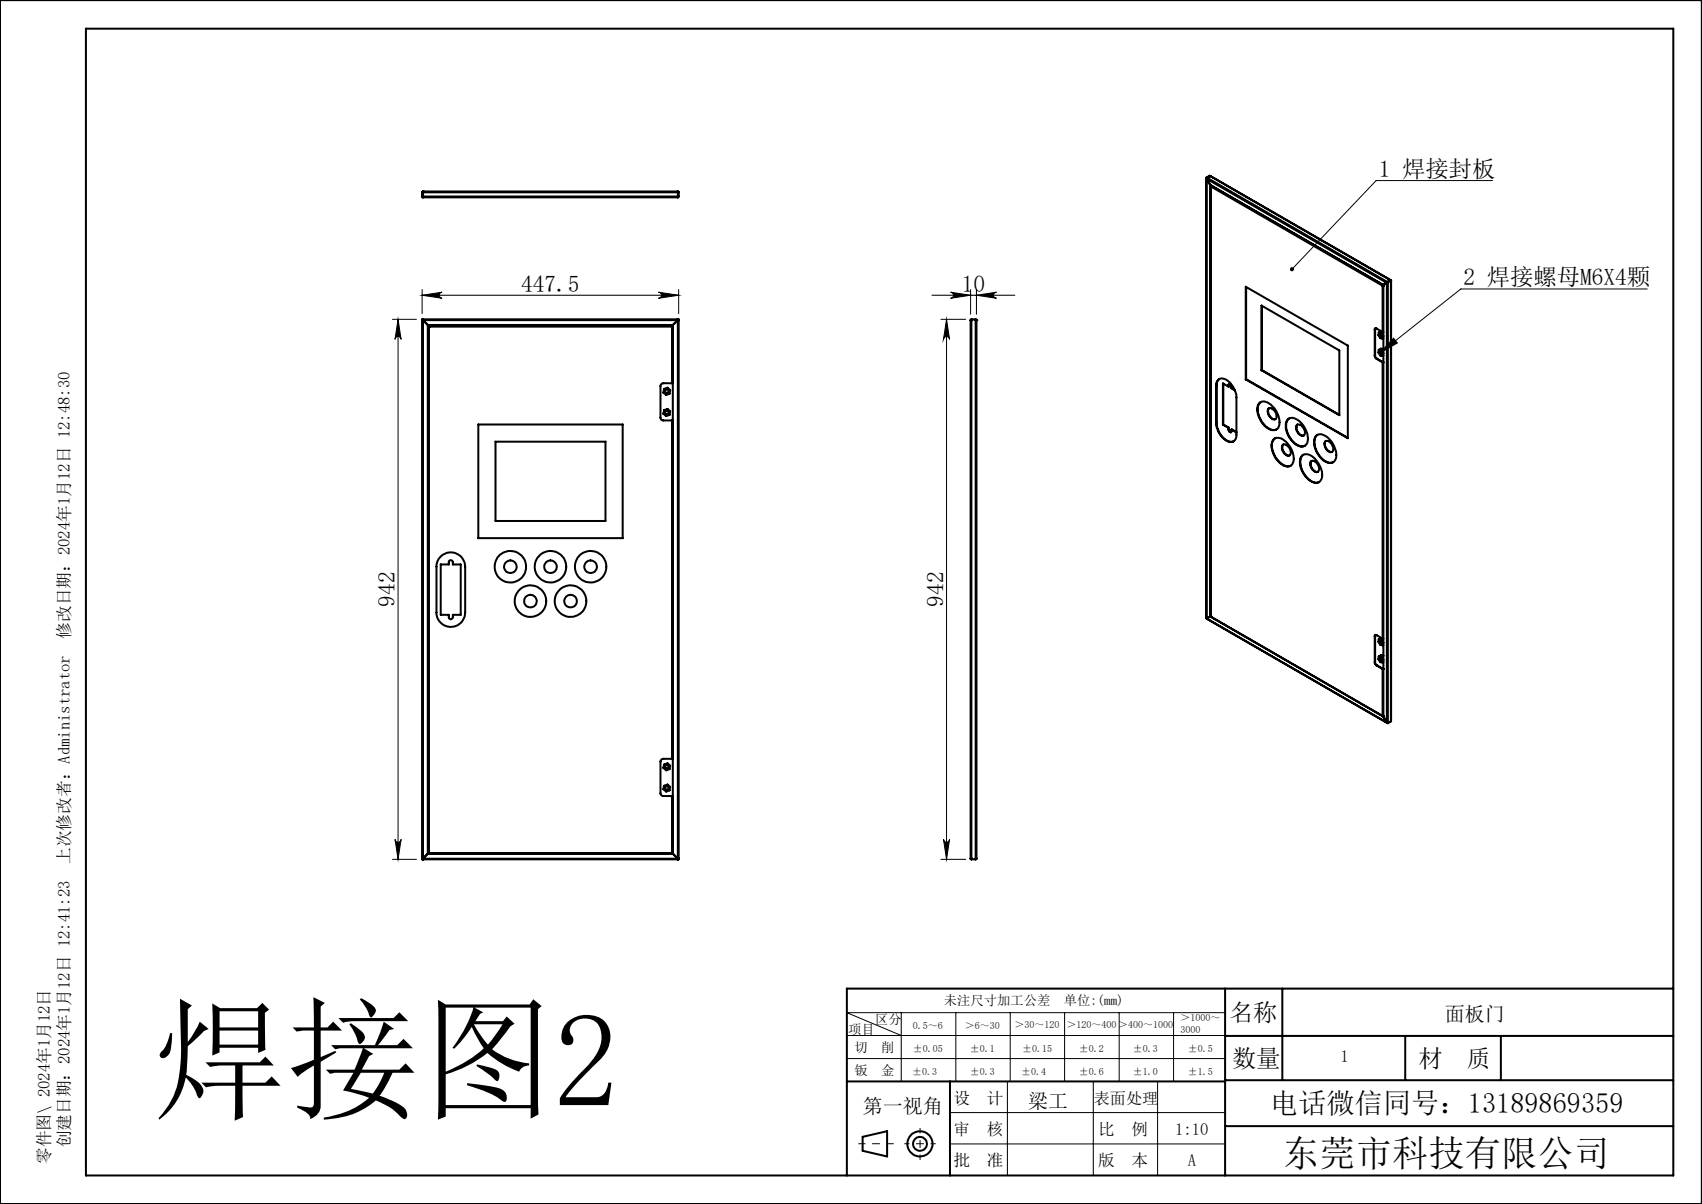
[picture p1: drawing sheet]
<svg xmlns="http://www.w3.org/2000/svg" width="297mm" height="210mm" viewBox="0 0 297 210" stroke-linecap="round" stroke-linejoin="round" font-family="sans-serif">
<g fill="none" stroke="#000" stroke-width=".17">
<path d="M260.5 31.5h-20.4l-14.6 15.4M68.5 55.7h4.2M69.5 55.7l.5 3.5a.53 .53 0 0 0-.5-.5 .53 .53 0 0 0-.6 .5zM69.5 55.7v94.2M73.7 51.5l3.5-.5a.53 .53 0 0 0-.5 .5 .53 .53 0 0 0 .5 .5zM73.7 50.5v4.2M73.7 51.5h44.7M114.9 51l3.5 .5-3.5 .5a.53 .53 0 0 0 .5-.5 .53 .53 0 0 0-.5-.5zM118.4 50.5v4.2M162.6 51.5h14.5M164.2 55.7h4.3M165.2 55.7l.5 3.5a.53 .53 0 0 0-.5-.5 .53 .53 0 0 0-.6 .5z"/>
<path d="M165.2 55.7v94.2M165.9 51l3.5 .5-3.5 .5a.53 .53 0 0 0 .5-.5 .53 .53 0 0 0-.5-.5zM169.4 50.5v4.3M170.4 51.5l3.5-.5a.53 .53 0 0 0-.5 .5 .53 .53 0 0 0 .5 .5zM170.4 50.5v4.3M243.2 59l.6 .8-3 1.8zM287.4 50.4h-32.5l-14.1 11.2M68.5 149.9h4.2M68.9 146.4a.53 .53 0 0 0 .6 .5 .53 .53 0 0 0 .5-.5l-.5 3.5zM164.2 149.9h4.3M164.6 146.4a.53 .53 0 0 0 .6 .5 .53 .53 0 0 0 .5-.5l-.5 3.5zM157.3 176.6v12"/>
<path d="M166.8 176.6v12M176.3 176.6v12M185.8 176.6v12M195.3 176.6v12M204.8 176.6v12M213.8 176.6h-66l9.5 4M147.8 184.6h66M147.8 180.6h66M165.8 194.1h48M165.8 199.5h48M175.8 188.6v16.4M190.8 188.6v16.4"/>
<path d="M202 188.6v16.4"/>
</g>
<g fill="none" stroke="#000" stroke-width=".35">
<path d="M0 0h297v210h-297zM15 5h277v200h-277zM73.7 34.3l.1 .1M73.7 33.5v.8M73.7 34.3h44.7M73.7 33.5h44.7M73.8 33.5v.9M73.8 33.5h.1M73.8 33.4h.1M73.8 33.4l-.1 .1M73.8 33.4v1M73.8 33.4h44.5"/>
<path d="M73.8 34.4h44.5M73.9 33.4l-.1 .1M118.2 33.4l.1 .1M118.3 33.5h.1M118.3 33.4v1M118.3 33.5v.9M118.3 33.4l.1 .1M118.4 34.3l-.1 .1M118.4 33.5v.8M210.5 31.1v76.7M210.5 31.1v.1M210.5 31v.1"/>
<path d="M210.5 31.2v76.7M210.5 31.2l.7 1.1M210.5 31.2h.1M210.5 31.1h.1M210.5 31h.1M210.6 31.2l31.4 18.1M210.6 31.2l.6 1M210.6 31h.1M210.6 31v.1M210.7 31l-.1 .2M210.7 31l31.4 18.2M211.1 30.7h.1"/>
<path d="M211.1 30.7l-.5 .3M211.1 30.7l-.6 .3M211.2 30.7l-.6 .3M211.2 30.7h.1M211.2 32.2l30.2 17.5M211.2 32.2v75.3M211.2 30.7l31.5 18.2M211.2 32.3v75.2M211.3 32.5h.1M211.3 32.4v.1M211.3 32.5l30 17.3M211.3 32.5v75.1"/>
<path d="M211.3 32.4h.1M73.7 55.9h.1zM73.7 55.7h44.7v94.2h-44.7zM73.8 55.8h44.5M73.8 55.7v.2M73.8 55.8v.1M73.8 55.8h.1M73.8 55.8l.9 .9h42.7M73.8 55.8l.8 .9v92.2l-.8 .8M73.8 55.7v94.2M73.8 55.7l.1 .1zM74.8 57h.1"/>
<path d="M74.8 57h-.1v91.8h.1M74.8 57v-.1h42.5v.1M74.8 57v91.8M74.8 57h42.5M117.3 57h.1M117.3 57h.1v9.8h-.1M117.3 57v9.8M118.3 55.8l-.1-.1 .1 94.1M118.3 55.8h.1M118.3 55.9h.1zM118.3 55.8v.1M118.3 55.8l-.9 .9v92.2l.9 .8"/>
<path d="M118.3 55.7v.2M169.4 55.8h.1M169.4 55.8v94M169.5 55.8h.1M169.5 55.7l-.1 .1M169.5 55.7h.8M169.5 55.7v94.2M170.3 55.9h.1M170.3 55.8h.1M170.3 55.7l.1 .1M170.3 55.7v94.2M170.4 55.8h.1"/>
<path d="M170.4 55.8v94M217.4 50l17.8 10.3v16.1l-17.8-10.2zM217.5 50.1v16M220.1 53.3l13.6 7.8v11.3l-13.6-7.8zM220.2 53.3v11.2M239.9 57.5a.2 .2 0 0 1 .1-.2 .2 .2 0 0 1 .2 0l1.1 .6M239.9 57.5v4.5M240 57.5h-.1M240 57.5v4.5M240 57.2v.3M240.6 58l.4 .1M240.6 58l-.1 .4 .3 .6 .5 .1"/>
<path d="M240.7 58.3a.29 .29 0 0 1 .4 .1 .29 .29 0 0 1-.1 .4l-.3-.2zM241 58.1l.4 .5M241.1 57.8h-.2l-.3 .2M241.3 57.9h.1M241.3 49.8h.1M241.3 49.8v8.1M241.3 57.9l-.3 .2M241.4 49.8h-.1M241.4 49.7l-.1 .1M241.4 58.6l-.1 .5M241.4 49.7v.1M241.4 49.8h.1"/>
<path d="M241.4 58.6h.1M241.4 59l-.1 .1M241.9 49.4h.1M241.9 49.4l-.5 .3M242 49.3h.1M242 49.3v76.7M242 49.3l-.6 .4v75.2M242 49.3l-.6 .4M242.1 49.2l-.1 .1M242.1 49.2h.1M242.1 49.3h.1M242.1 49.2v.1"/>
<path d="M242.1 49.3h-.1M242.1 49.3l-.7 .4M242.1 49.3l.1 .1-.1-.1M242.2 49.2v76.9M242.6 48.9h.1M242.6 48.9l-.5 .3M242.7 48.9v.2M242.7 48.9v76.9l-.5 .3M242.7 48.9l-.5 .3M83.5 74h25.2v19.9h-25.2zM86.5 77h19.2v13.9h-19.2zM115.9 67.8l.6-.2 .4 .4-.1 .7-.6 .2-.5-.4z"/>
<path d="M115.9 71.5l.6-.2 .4 .4-.1 .7-.6 .2-.5-.4zM117.3 66.8h-1.6a.48 .48 0 0 0-.4 .5v5.5a.48 .48 0 0 0 .4 .5h1.6M117.3 73.3h.1v59.1h-.1M117.3 73.3v59.1M212.2 67.3a1.11 1.11 0 0 1 .7-1.3 1.11 1.11 0 0 1 1.3 .4 4 4 0 0 1 1.6 2.9v6.5a1.11 1.11 0 0 1-.7 1.3 1.11 1.11 0 0 1-1.3-.4 3.7 3.7 0 0 1-1.6-2.9M212.2 67.3v6.5M212.3 73.8a3.4 3.4 0 0 0 2.6 3.3l.4-.1M212.3 67.2l-.1 .1M212.3 73.8h-.1M212.3 67.2v6.6M212.8 66.1l-.4 .5-.1 .6M213.4 74.1l1 .5"/>
<path d="M213.5 74l-.1 .1M213.5 66.9v7.1M213.5 74l1 .6M214.4 67.1v-.1a.36 .36 0 0 1 .5 .4v.3l.6 .4M214.4 67.1v.3M214.4 74.6v.4M214.4 67.4l-1-.5v7.2M214.5 74.9l.1 .3 .2 .2M214.5 67.1l-.1 .3M214.5 67.1h-.1M214.5 74.6v.3M214.5 74.9l-.1 .1"/>
<path d="M214.5 74.6h-.1M214.5 66.9v.2M214.9 74.9v.4a.33 .33 0 0 1-.4 0 .33 .33 0 0 1-.1-.3M214.9 74.9l.9 .6M214.9 74.9l.9 .4M217.5 66.1l-.1 .1M217.5 66.1l17.7 10.3M219.6 70.4a1.36 1.36 0 0 1 2.1 .1 3.7 3.7 0 0 1 1.4 4 1.43 1.43 0 0 1-2.3-.1 3.8 3.8 0 0 1-1.2-3.8zM220 70.1a2.11 2.11 0 0 0-.3 2.5 3.2 3.2 0 0 0 2.7 2.4l.3-.1M220.2 64.5l-.1 .1M220.2 64.5l13.5 7.8M221.4 71.3a1.29 1.29 0 0 1 1.3 1.5 .58 .58 0 0 1-.5 .4 .58 .58 0 0 1-.5-.4 1.24 1.24 0 0 1-.3-1.5z"/>
<path d="M221.5 71.2a1.31 1.31 0 0 0 1.1 1.9M222.2 76.7a1.4 1.4 0 0 1 2 .2 3.7 3.7 0 0 1 1.4 3.9 1.22 1.22 0 0 1-2 .1 4 4 0 0 1-1.6-3.8zM222.5 76.5a1.91 1.91 0 0 0-.3 2.4 3.2 3.2 0 0 0 2.7 2.4l.3-.1M223.8 77.6a1.29 1.29 0 0 1 1.4 1.5 .57 .57 0 0 1-.5 .4 .57 .57 0 0 1-.6-.4 1.28 1.28 0 0 1-.3-1.5zM223.9 77.5a1.33 1.33 0 0 0 1.1 1.9M224.7 73.2a1.44 1.44 0 0 1 2 .2 3.8 3.8 0 0 1 1.3 4 1.39 1.39 0 0 1-2.2-.1 3.9 3.9 0 0 1-1.3-3.8zM225 73a1.98 1.98 0 0 0-.3 2.5 3.2 3.2 0 0 0 2.7 2.3l.3-.1M226.3 74.1a1.13 1.13 0 0 1 1.4 1.1 .56 .56 0 0 1-.2 .8 .56 .56 0 0 1-.8-.2 1.32 1.32 0 0 1-.4-1.7zM226.4 74a1.31 1.31 0 0 0 1.1 1.9M227.3 79.4a1.99 1.99 0 0 1 2.5 1 3 3 0 0 1 .6 3.5 1.57 1.57 0 0 1-2.3-.5 3.5 3.5 0 0 1-1-3.8zM227.4 79.3a2.03 2.03 0 0 0-.2 2.5 3.2 3.2 0 0 0 2.6 2.4l.4-.1M229.7 76a1.76 1.76 0 0 1 2.4 .7 3.4 3.4 0 0 1 .9 3.5 1.21 1.21 0 0 1-1.8 .3 3.7 3.7 0 0 1-1.6-4.3z"/>
<path d="M229.9 75.8a2.42 2.42 0 0 0 0 3.1 2.77 2.77 0 0 0 2.6 1.8l.2-.1M231.3 77a1.29 1.29 0 0 1 1.4 1.5 .61 .61 0 0 1-.6 .4 .61 .61 0 0 1-.6-.4 1.29 1.29 0 0 1-.2-1.5zM231.4 76.9a1.31 1.31 0 0 0 1.1 1.9M239.9 62l.1 .4 .2 .2M240 62v.3l.3 .3M240 62h-.1M240.2 62.6l1.1 .6M240.3 62.6h-.1M240.3 62.6l1 .6M240.6 61l.4 .1M240.6 61l-.1 .5 .3 .5 .5 .1M240.7 61.3a.27 .27 0 0 1 .4 .1 .27 .27 0 0 1-.2 .4l-.2-.2z"/>
<path d="M241 61.1l.4 .5M241.3 63.2h.1M241.3 63.2v48.2M241.4 61.6h.1M241.4 60.9l-.4 .2M241.4 60.9h.1M241.4 61.6l-.1 .5M241.4 60.9l-.5-.1-.3 .2M241.4 63.2h.1M241.4 62l-.1 .1M76.9 98.5h1.4v-.4a.35 .35 0 0 1 .4-.4 .35 .35 0 0 1 .3 .4v.4h1.4v8.7h-1.4v.5a.35 .35 0 0 1-.3 .3 .35 .35 0 0 1-.4-.3v-.5h-1.4zM77 97a2.51 2.51 0 0 1 2.7-.4 2.51 2.51 0 0 1 1.5 2.2v8a2.5 2.5 0 0 1-2.5 2.6 2.5 2.5 0 0 1-2.5-2.6v-8.2l.2-.9z"/>
<path d="M228.8 80.4a1.25 1.25 0 0 1 1.4 1.6 .57 .57 0 0 1-.6 .4 .57 .57 0 0 1-.5-.4 1.21 1.21 0 0 1-.3-1.6zM228.9 80.4a1.33 1.33 0 0 0 1.1 1.9M210.5 107.8h.1M210.5 107.9h.1M210.6 107.9h.1M210.6 107.9v.1M210.6 107.9l31.4 18.2M210.6 107.9l31.4 18.1M211.1 107.5v.1M211.2 107.5h.1M211.2 107.5l-.6 .4M211.2 107.5l30.2 17.5"/>
<path d="M211.2 107.5l.1 .1M211.2 107.5l-.7 .4M211.3 107.6h.1M211.3 107.6l30 17.3M239.9 111a.2 .2 0 0 1 .1-.3 .2 .2 0 0 1 .2 .1l1.1 .6M239.9 115.5l.1 .3 .2 .3M239.9 111v4.5M240 115.5v.3l.3 .3M240 110.9v4.6M240 110.9l-.1 .1M240 115.5h-.1M240 110.8v.1"/>
<path d="M240.2 116.1l1.1 .6M240.3 116.1h-.1M240.3 116.1l1 .6M240.6 111.5h.4M240.6 111.5l-.1 .4 .3 .6 .5 .1M240.6 114.5l.4 .1M240.6 114.5l-.1 .5 .3 .5 .5 .1M240.7 111.8a.29 .29 0 0 1 .4 .1 .29 .29 0 0 1-.1 .4l-.3-.3zM240.8 114.8h.1a.33 .33 0 0 1 .1 .5 .34 .34 0 0 1-.2-.5zM241 111.5l.4 .6M241 114.6l.4 .5M241.1 111.3h-.2l-.3 .2"/>
<path d="M241.3 111.4h.1M241.3 116.7h.1M241.3 116.7v8.2M241.3 111.4l-.3 .1M241.4 112.1l-.1 .5M241.4 115.1h.1M241.4 114.4l-.4 .2M241.4 114.4h.1M241.4 115.1l-.1 .5M241.4 114.4l-.5-.1-.3 .2M241.4 116.7h.1M241.4 112.1h.1"/>
<path d="M241.4 112.5l-.1 .1M241.4 115.5l-.1 .1M115.9 133.3l.6-.2 .4 .5-.1 .6-.6 .2-.5-.5zM115.9 137l.6-.2 .4 .5-.1 .6-.6 .2-.5-.5zM117.3 132.4h-1.6a.48 .48 0 0 0-.4 .4v5.6a.48 .48 0 0 0 .4 .4h1.6M117.3 138.8h.1v10h-.1M117.3 138.8v10M241.3 124.8h.1M241.3 124.8l.1 .1M241.3 124.9h.1M241.4 125l.6 1M241.4 124.9l.6 1.1"/>
<path d="M241.4 124.9v.1M242 126l.1 .1M242 126h.1M242 126h.2M242.1 126v.1M242.1 126.1h.1M242.7 125.7h.1M73.8 149.7h-.1h44.7h-.1M73.8 149.7v.1M73.8 149.7v.2M73.8 149.8h.1M73.8 149.8l.9-.9h42.7l.9 .9"/>
<path d="M73.8 149.8v.1zM74.8 148.8v.1M74.8 148.8h.1M74.8 148.8h42.5M117.3 148.8v.1M117.3 148.8h.1M118.3 149.8h.1M118.3 149.7v.1M118.3 149.7v.2M169.4 149.8h.1M169.4 149.8l.1 .1M169.5 149.8h.1"/>
<path d="M169.5 149.9h.8M170.3 149.8h.1M170.3 149.7h.1M170.4 149.7h-.1M170.4 149.8l-.1 .1M213.8 172.4v32.6M223.8 172.4v16M292 172.4h-144.2v32.6M147.8 188.6h66M150.5 198.3l4.3-1v4.4l-4.3-1zM165.8 188.6v16.4M213.8 196.4h78.2"/>
<path d="M213.8 180.7h78.2M213.8 188.4h78.2M245.2 180.7v7.7M261.9 180.7v7.7"/>
<circle cx="116.4" cy="71.9" r=".29"/>
<circle cx="116.4" cy="68.2" r=".29"/>
<circle cx="89.1" cy="98.9" r="2.74"/>
<circle cx="89.1" cy="98.8" r="1.1"/>
<circle cx="96" cy="98.8" r="1.1"/>
<circle cx="96.1" cy="98.8" r="2.75"/>
<circle cx="103.1" cy="98.8" r="1.09"/>
<circle cx="103.1" cy="98.8" r="2.75"/>
<circle cx="92.6" cy="104.9" r="1.11"/>
<circle cx="92.6" cy="104.9" r="2.75"/>
<circle cx="99.6" cy="104.8" r="2.75"/>
<circle cx="99.6" cy="104.8" r="1.1"/>
<circle cx="116.4" cy="133.7" r=".31"/>
<circle cx="116.4" cy="137.4" r=".31"/>
<circle cx="160.5" cy="199.5" r="1.2"/>
<circle cx="160.5" cy="199.5" r="2.2"/>
</g>
<path d="M149.8 199.5h6.1" fill="none" stroke="#000" stroke-width=".17" stroke-dasharray="30.5 1.3 1.3 1.3" stroke-dashoffset="29.4"/>
<path d="M163.2 199.5h-5.3M160.6 202.3v-5.5" fill="none" stroke="#000" stroke-width=".17" stroke-dasharray="30.5 1.3 1.3 1.3" stroke-dashoffset="29.7"/>
<g fill="#000">
<path d="M118.1 34.3a.17 .17 0 0 1 .3 0 .17 .17 0 0 1-.3 0zM73.7 34.3a.17 .17 0 0 1 .3 0 .17 .17 0 0 1-.3 0zM118.1 33.5a.17 .17 0 0 1 .3 0 .17 .17 0 0 1-.3 0zM73.7 33.5a.17 .17 0 0 1 .3 0 .17 .17 0 0 1-.3 0z"/>
<path d="M69.5 55.7l.5 3.5a.53 .53 0 0 0-.5-.5 .53 .53 0 0 0-.6 .5zM68.9 146.4a.53 .53 0 0 0 .6 .5 .53 .53 0 0 0 .5-.5l-.5 3.5zM165.2 55.7l.5 3.5a.53 .53 0 0 0-.5-.5 .53 .53 0 0 0-.6 .5zM164.6 146.4a.53 .53 0 0 0 .6 .5 .53 .53 0 0 0 .5-.5l-.5 3.5z"/>
<path d="M73.7 51.5l3.5-.5a.53 .53 0 0 0-.5 .5 .53 .53 0 0 0 .5 .5zM114.9 51l3.5 .5-3.5 .5a.53 .53 0 0 0 .5-.5 .53 .53 0 0 0-.5-.5zM165.9 51l3.5 .5-3.5 .5a.53 .53 0 0 0 .5-.5 .53 .53 0 0 0-.5-.5zM170.4 51.5l3.5-.5a.53 .53 0 0 0-.5 .5 .53 .53 0 0 0 .5 .5z"/>
<path d="M118.1 55.9a.2 .2 0 0 1 .4 0 .2 .2 0 0 1-.4 0zM118.1 149.7a.2 .2 0 0 1 .4 0 .2 .2 0 0 1-.4 0zM73.7 55.8a.17 .17 0 0 1 .3 0 .17 .17 0 0 1-.3 0zM118 149.8a.2 .2 0 0 1 .4 0 .2 .2 0 0 1-.4 0zM118 55.8a.2 .2 0 0 1 .4 0 .2 .2 0 0 1-.4 0zM73.7 149.8a.17 .17 0 0 1 .3 0 .17 .17 0 0 1-.3 0zM73.6 55.9a.2 .2 0 0 1 .4 0 .2 .2 0 0 1-.4 0zM73.6 149.7a.2 .2 0 0 1 .4 0 .2 .2 0 0 1-.4 0zM118.1 55.8a.2 .2 0 0 1 .4 0 .2 .2 0 0 1-.4 0zM118.1 149.8a.2 .2 0 0 1 .4 0 .2 .2 0 0 1-.4 0zM73.6 55.8a.2 .2 0 0 1 .4 0 .2 .2 0 0 1-.4 0zM73.6 149.8a.2 .2 0 0 1 .4 0 .2 .2 0 0 1-.4 0z"/>
<path d="M225.3 46.6a.39 .39 0 0 0-.1 .6l.3-.3-.3 .3a.37 .37 0 0 0 .6-.2 .37 .37 0 0 0-.5-.4zM243.2 59l.6 .8-3 1.8z"/>
<path d="M169.3 149.7a.2 .2 0 0 1 .4 0 .2 .2 0 0 1-.4 0zM169.3 55.9a.2 .2 0 0 1 .4 0 .2 .2 0 0 1-.4 0zM170.1 149.7a.17 .17 0 0 1 .3 0 .17 .17 0 0 1-.3 0zM170.1 55.9a.17 .17 0 0 1 .3 0 .17 .17 0 0 1-.3 0z"/>
</g>
<text font-size="23.3" x="26.7" y="193.1">焊接图2</text>
<text font-size="6.3" x="223.9" y="203.4">东莞市科技有限公司</text>
<text font-size="4.9" x="221.6" y="194.1">电话微信同号：13189869359</text>
<g font-size="4.2">
<text x="214.5" y="178.1">名称</text>
<text x="215" y="186.1">数量</text>
<text x="247.5" y="186.1">材</text>
<text x="256" y="186.1">质</text>
</g>
<g font-size="4.1">
<text x="240.6" y="30.9">1 焊接封板</text>
<text x="91" y="50.9">447.5</text>
<text x="167.9" y="50.9">10</text>
<text x="255.4" y="49.8">2 焊接螺母M6X4颗</text>
<text x="68.9" y="105.8" transform="rotate(-90 68.9 105.8)">942</text>
<text x="164.6" y="105.8" transform="rotate(-90 164.6 105.8)">942</text>
</g>
<g font-size="3.5">
<text x="252.1" y="178.2">面板门</text>
<text x="150.5" y="194.1">第一视角</text>
<text x="179.4" y="193.2">梁工</text>
</g>
<g font-size="2.9">
<text x="12.2" y="111.4" transform="rotate(-90 12.2 111.4)">修改日期：2024年1月12日 12:48:30</text>
<text x="12.2" y="150.7" transform="rotate(-90 12.2 150.7)">上次修改者：Administrator</text>
<text x="233.9" y="185.3">1</text>
<text x="166.4" y="192.5">设</text>
<text x="166.4" y="197.9">审</text>
<text x="172.2" y="192.5">计</text>
<text x="172.2" y="197.9">核</text>
<text x="191.6" y="197.9">比</text>
<text x="197.4" y="197.9">例</text>
<text x="205.1" y="197.9">1:10</text>
<text x="8.7" y="203" transform="rotate(-90 8.7 203)">零件图\ 2024年1月12日</text>
<text x="12.2" y="200.1" transform="rotate(-90 12.2 200.1)">创建日期：2024年1月12日 12:41:23</text>
<text x="166.4" y="203.4">批</text>
<text x="172.2" y="203.4">准</text>
<text x="191.6" y="203.4">版</text>
<text x="197.4" y="203.4">本</text>
<text x="207.3" y="203.4">A</text>
</g>
<text font-size="2.8" x="190.9" y="192.5">表面处理</text>
<g font-size="2.3">
<text x="152.7" y="178.6">区分</text>
<text x="164.7" y="175.3">未注尺寸加工公差</text>
<text x="185.6" y="175.3">单位:(mm)</text>
<text x="148" y="180.3">项目</text>
<text x="149.1" y="183.4">切</text>
<text x="153.8" y="183.4">削</text>
<text x="149.1" y="187.4">钣</text>
<text x="153.8" y="187.4">金</text>
</g>
<g font-size="1.7">
<text x="159.3" y="179.4">0.5～6</text>
<text x="168.4" y="179.4">＞6～30</text>
<text x="177" y="179.3">＞30～120</text>
<text x="186.1" y="179.3">＞120～400 ＞400～1000</text>
<text x="206" y="178.2">＞1000～</text>
<text x="159.3" y="183.4">±0.05</text>
<text x="169.3" y="183.4">±0.1</text>
<text x="178.4" y="183.4">±0.15</text>
<text x="188.3" y="183.4">±0.2</text>
<text x="197.7" y="183.4">±0.3</text>
<text x="206" y="180.2">3000</text>
<text x="207.3" y="183.4">±0.5</text>
<text x="159.2" y="187.4">±0.3</text>
<text x="169.3" y="187.4">±0.3</text>
<text x="178.2" y="187.4">±0.4</text>
<text x="188.3" y="187.4">±0.6</text>
<text x="197.7" y="187.4">±1.0</text>
<text x="207.3" y="187.4">±1.5</text>
</g>
</svg>
